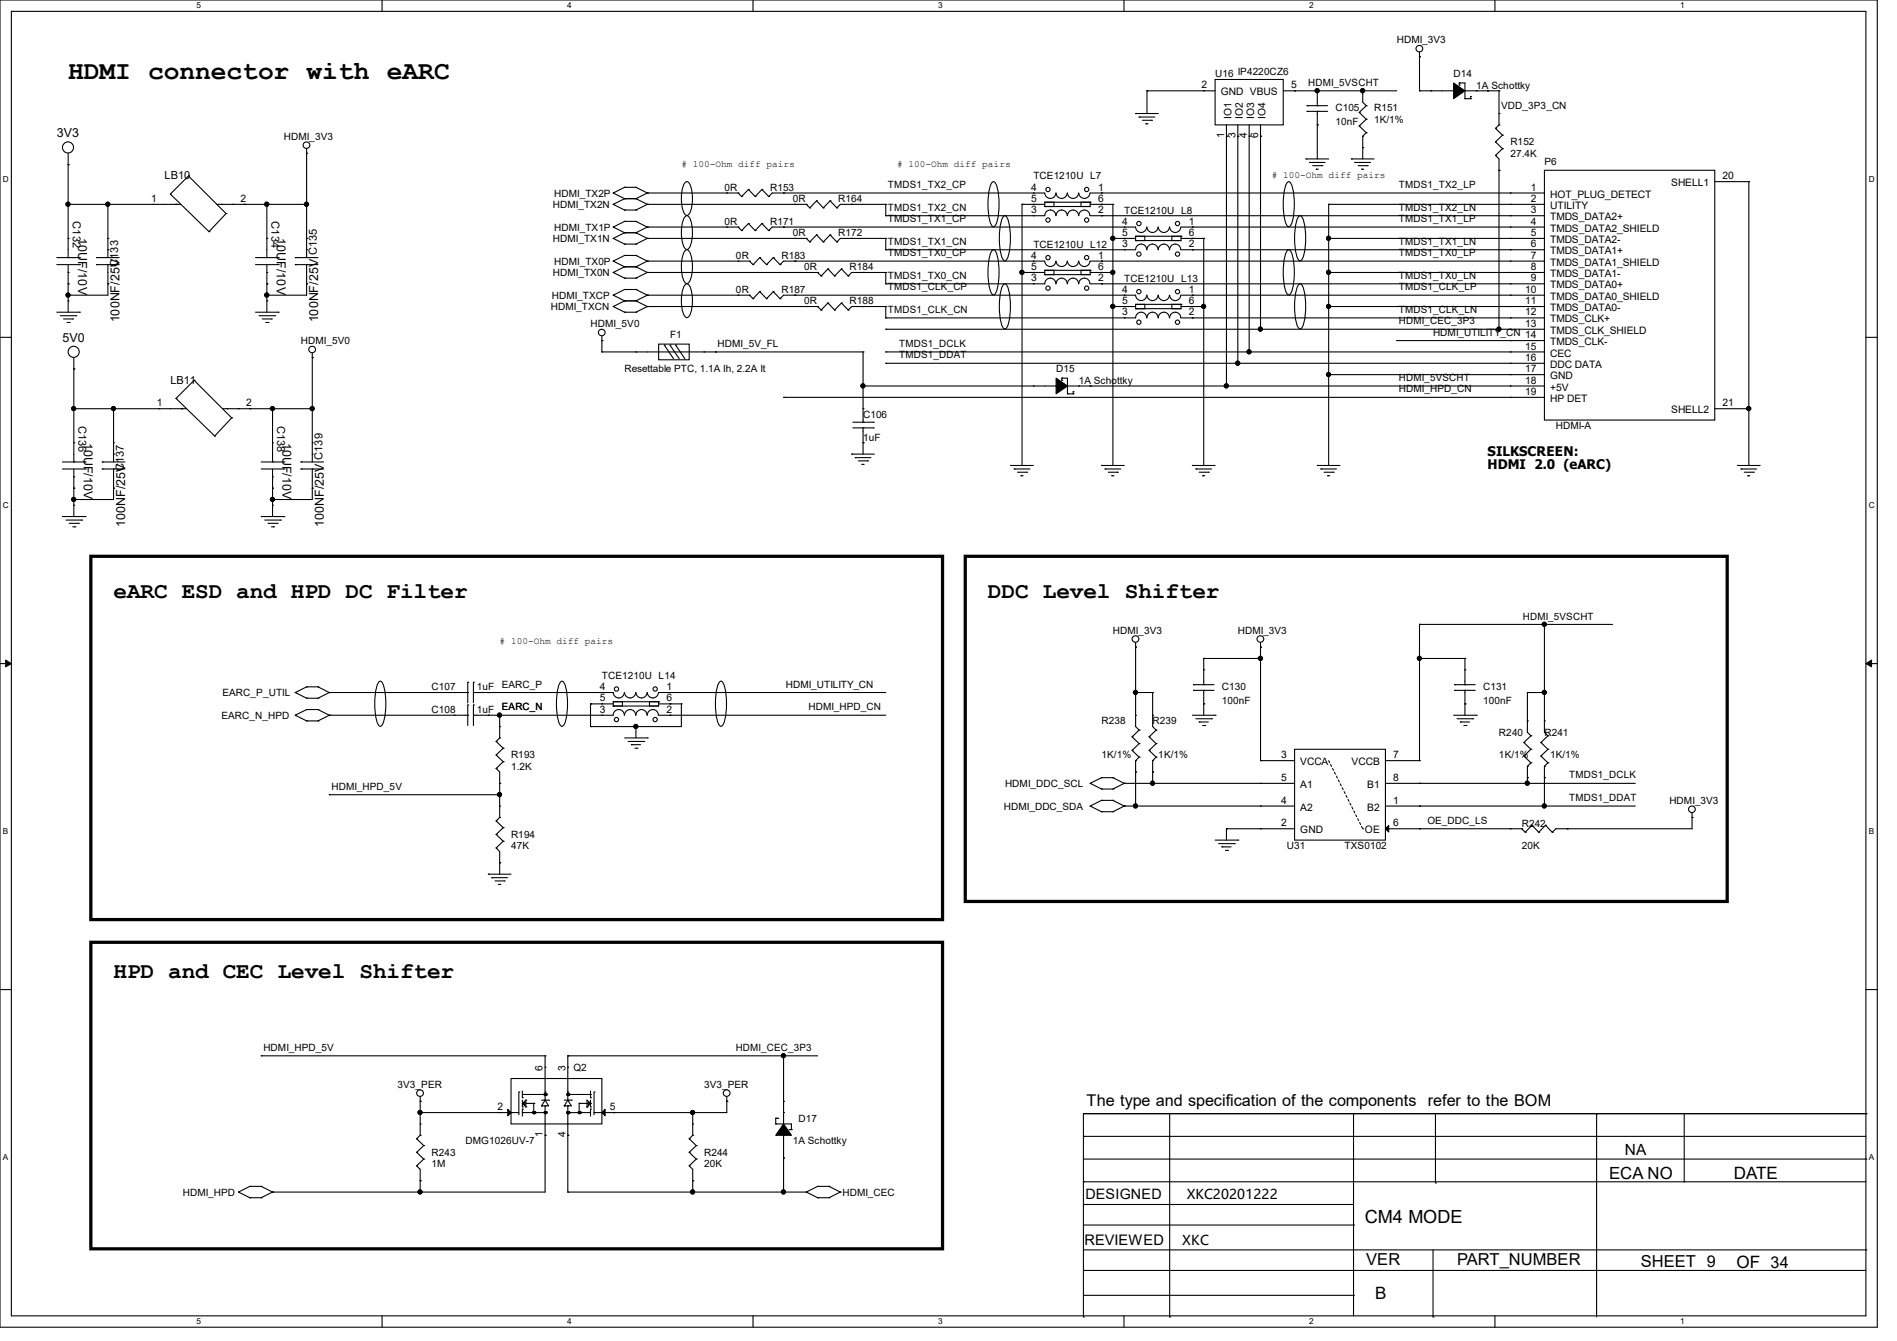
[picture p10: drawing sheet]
<svg xmlns="http://www.w3.org/2000/svg" width="297mm" height="210mm" viewBox="0 0 297 210" stroke-linecap="round" stroke-linejoin="round" font-family="sans-serif">
<path d="M0 0h293.9v207.9h-293.9zM1.8 1.8h290.3v204.3h-290.3z" fill="none" stroke="#000" stroke-width=".17"/>
<g fill="#fff">
<path d="M30.8 .2h.7v1.4h-.7z"/>
<path d="M30.8 206.2h.7v1.4h-.7z"/>
</g>
<path d="M59.8 0v1.8M59.8 206.1v1.8" fill="none" stroke="#000" stroke-width=".17"/>
<g fill="#fff">
<path d="M88.8 .2h.7v1.4h-.7z"/>
<path d="M88.8 206.2h.7v1.4h-.7z"/>
</g>
<path d="M117.9 0v1.8M117.9 206.1v1.8" fill="none" stroke="#000" stroke-width=".17"/>
<g fill="#fff">
<path d="M146.9 .2h.7v1.4h-.7z"/>
<path d="M146.9 206.2h.7v1.4h-.7z"/>
</g>
<path d="M176 0v1.8M176 206.1v1.8" fill="none" stroke="#000" stroke-width=".17"/>
<g fill="#fff">
<path d="M205 .2h.7v1.4h-.7z"/>
<path d="M205 206.2h.7v1.4h-.7z"/>
</g>
<path d="M234.1 0v1.8M234.1 206.1v1.8" fill="none" stroke="#000" stroke-width=".17"/>
<g fill="#fff">
<path d="M263.1 .2h.6v1.4h-.6z"/>
<path d="M263.1 206.2h.6v1.4h-.6z"/>
<path d="M.5 27.3h.9v1.4h-.9z"/>
<path d="M292.6 27.3h.9v1.4h-.9z"/>
<path d="M.5 78.4h.9v1.4h-.9z"/>
<path d="M292.6 78.4h.9v1.4h-.9z"/>
</g>
<path d="M0 52.8h1.8M292.1 52.8h1.8" fill="none" stroke="#000" stroke-width=".17"/>
<g fill="#fff">
<path d="M.5 129.5h.8v1.4h-.8z"/>
<path d="M292.6 129.5h.8v1.4h-.8z"/>
</g>
<path d="M0 103.9h1.8M292.1 103.9h1.8" fill="none" stroke="#000" stroke-width=".17"/>
<path d="M.9 103.4l.9 .5-.9 .5zM292.1 103.9l.9-.5v1z" fill="#000" stroke="#000" stroke-width=".16"/>
<g fill="#fff">
<path d="M.5 180.5h.8v1.4h-.8z"/>
<path d="M292.6 180.5h.8v1.4h-.8z"/>
</g>
<g fill="none" stroke="#000" stroke-width=".17">
<path d="M177.8 17.8h.1M177.8 17.8h3.6M178.4 18.3h.1M178.4 18.3h2.4M178.9 18.8h1.4M179.4 19.4h.1M179.4 19.4h.3M179.6 14.2h.1M179.6 14.2h10.6M179.6 14.2v3.6M180.3 18.8h.1M188.5 14.2h.1"/>
<path d="M190.2 12.4h10.7v7.2h-10.7zM192 19.6v40.9M193.8 19.6v37.3M195.6 19.6v35.5M197.4 19.6v32M200.9 14.2h17.8M202.7 14.2h.1M204.6 16.6h.1M204.6 17.4h.1M204.6 16.6h3.3M204.6 17.4h3.3M206.2 14.2h.1"/>
<path d="M206.2 19.6h.1M206.2 17.4h.1M206.2 16.6h.1M206.2 14.2v2.4M206.2 17.4v7.5M212.8 17.6h.1M212.8 19.7h.1M212.8 17.6l1.1 1.1M212.8 19.7l1.1 1.1M213.4 14.2h.1M213.4 14.2v1.8l.5 .6M213.9 16.6h.1"/>
<path d="M213.9 18.7h.1M213.9 16.6l-1.1 1M213.9 18.7l-1.1 1M222.2 14.2h.1M222.2 8.9h.1M222.2 14.2h5.4M222.2 8.2v6M224 14.2h.1M227.6 14.2h.1M228.5 13h.1M228.5 13.3h.1M228.5 13h.9v2.5"/>
<path d="M228.5 13v.3M229.4 15.5h.1M229.4 14.2h5.3M229.4 15.5h.9M230.3 15.5h.1M230.3 15.1h.1M230.3 15.1v.4M231.1 14.2h.1M232.9 14.2h.1M234.7 14.2h.1M234.7 19.6h.1M234.7 17.8h.1"/>
<path d="M234.7 14.2v5.4M234.7 19.6l-.6 .5M10.7 25.8h.1M10.7 32h.1M10.7 37.3h.1M10.7 32h17.6M10.7 24v16.3M16.9 32h.1M16.9 39.1h.1M16.9 37.3h.1M16.9 32v8.3M24 32h.1"/>
<path d="M26.7 30.4h.1M26.7 30.4l6 5.9M27.6 32h.1M29.5 27.6h.1M29.5 27.6l-2.8 2.8M29.5 27.6l5.9 5.8M32.7 36.3h.1M34 32h14M34.7 32h.1M35.4 33.4h.1M35.4 33.4l-2.7 2.9M36.4 32h.1"/>
<path d="M38.2 32h.1M41.8 32h.1M41.8 37.3h.1M41.8 32v8.3M48 32h.1M48 24h.1M48 39.1h.1M48 37.3h.1M48 23.3v17M96 35.6h.1M96 37.3h.1M96 30.2h.1"/>
<path d="M96 32h.1M96 35.6l1.8 .8M96 37.3l1.8 .9M96 30.2l1.8 .9M96 32l1.8 .9M97.8 34.7h.1M97.8 36.4h.1M97.8 38.2h.1M97.8 29.3h.1M97.8 31.1h.1M97.8 32.9h.1M97.8 34.7h1.8"/>
<path d="M97.8 34.7l-1.8 .9M97.8 36.4h1.8M97.8 36.4l-1.8 .9M97.8 38.2h1.8M97.8 29.3h1.8M97.8 29.3l-1.8 .9M97.8 31.1h1.8M97.8 31.1l-1.8 .9M97.8 32.9h1.8M99.6 34.7h.1M99.6 36.4h.1M99.6 38.2h.1"/>
<path d="M99.6 29.3h.1M99.6 31.1h.1M99.6 32.9h.1M99.6 34.7l1.7 .9M99.6 36.4l1.7 .9M99.6 29.3l1.7 .9M99.6 31.1l1.7 .9M101.3 30.2h.1M101.3 35.6h.1M101.3 32h.1M101.3 37.3h.1M101.3 37.3h24.9"/>
<path d="M101.3 32h24.9M101.3 30.2h14.3M101.3 35.6h14.3M101.3 35.6l-1.7 .8M101.3 37.3l-1.7 .9M101.3 30.2l-1.7 .9M101.3 32l-1.7 .9M107.3 28.5l.2-.1a1.41 1.41 0 0 1 .8 1.4 5.6 5.6 0 0 1-.5 3.8l-.3 .1a1.41 1.41 0 0 1-.7-1.3 5.6 5.6 0 0 1 .5-3.9zM107.3 33.9l.2-.1a1.41 1.41 0 0 1 .8 1.3 5.6 5.6 0 0 1-.5 3.9l-.3 .1a1.41 1.41 0 0 1-.7-1.3 5.6 5.6 0 0 1 .5-3.9zM107.3 39.2l.2-.1a1.41 1.41 0 0 1 .8 1.3 5.6 5.6 0 0 1-.5 3.9l-.3 .1a1.41 1.41 0 0 1-.7-1.3 5.6 5.6 0 0 1 .5-3.9zM113.8 30.2h.1M113.8 35.6h.1"/>
<path d="M115.6 30.2h.1M115.6 35.6h.1M115.6 30.2l.5 .6M115.6 35.6l.5 .5M116.1 30.8h.1M116.1 36.1h.1M117.2 29.7h.1M117.2 35h.1M117.2 29.7l1 1.1M117.2 29.7l-1.1 1.1M117.2 35l1 1.1M117.2 35l-1.1 1.1"/>
<path d="M118.2 30.8h.1M118.2 36.1h.1M119.3 29.7h.1M119.3 35h.1M119.3 29.7l1.1 1.1M119.3 29.7l-1.1 1.1M119.3 35l1.1 1.1M119.3 35l-1.1 1.1M120.4 30.8h.1M120.4 36.1h.1M122.7 30.2h.1M122.7 35.6h.1"/>
<path d="M124.5 32h.1M124.5 37.3h.1M126.2 32h.1M126.2 37.3h.1M126.2 32l.6 .6M126.2 37.3l.6 .6M126.8 32.6h.1M126.8 37.9h.1M127.8 31.5h.1M127.8 36.8h.1M127.8 31.5l1.1 1.1M127.8 31.5l-1 1.1"/>
<path d="M127.8 36.8l1.1 1.1M127.8 36.8l-1 1.1M128.9 32.6h.1M128.9 37.9h.1M130 31.5h.1M130 36.8h.1M130 31.5l1 1.1M130 31.5l-1.1 1.1M130 36.8l1 1.1M130 36.8l-1.1 1.1M131 32.6h.1M131 37.9h.1"/>
<path d="M133.3 37.3h.1M133.3 32h.1M138.7 32h.1M138.7 37.3h.1M138.7 33.8h.1M138.7 39.1h.1M138.7 39.1h39.1a.87 .87 0 0 1 .9-.9 .87 .87 0 0 1 .8 .9M138.7 33.8h24.9a.87 .87 0 0 1 .8-.9 .87 .87 0 0 1 .9 .9M138.7 37.3h-7.1l-.6 .6M138.7 32v1.8M138.7 37.3v1.8M138.7 32h-7.1l-.6 .6"/>
<path d="M155.4 28.5l.2-.1a1.5 1.5 0 0 1 .6 1.4 11 11 0 0 1-.3 5.4l-.3 .3a1.5 1.5 0 0 1-.7-1.3 11 11 0 0 1 .3-5.4zM155.4 39.2l.2-.1a1.5 1.5 0 0 1 .6 1.3 11 11 0 0 1-.3 5.4l-.3 .4a1.5 1.5 0 0 1-.7-1.3 11 11 0 0 1 .3-5.4zM157.1 33.9l.2-.1a1.5 1.5 0 0 1 .7 1.3 11 11 0 0 1-.3 5.4l-.4 .4a1.5 1.5 0 0 1-.6-1.4 11 11 0 0 1 .2-5.4zM160 32h.1M160 32h3.6M160 32v40.9M161.8 30.2h.1M161.8 33.8h.1M161.8 32h.1M163.6 31.7h1.4v.6h-1.4zM163.6 32.3h.1M163.6 31.7h7.1"/>
<path d="M163.6 32.3h7.1M165.3 30.2a.87 .87 0 0 1-.9 .9 .87 .87 0 0 1-.8-.9h-42.7l-.5 .6M165.4 33.8a.87 .87 0 0 1 .8-.9 .87 .87 0 0 1 .9 .9M165.4 30.2a.87 .87 0 0 0 .8 .9 .87 .87 0 0 0 .9-.9M167.1 33.8a.87 .87 0 0 1 .9-.9 .87 .87 0 0 1 .9 .9M167.1 30.2a.87 .87 0 0 0 .9 .9 .87 .87 0 0 0 .9-.9M168.9 33.8a.87 .87 0 0 1 .9-.9 .87 .87 0 0 1 .8 .9M168.9 30.2a.87 .87 0 0 0 .9 .9 .87 .87 0 0 0 .8-.9M169.2 31.7h1.5v.6h-1.5zM170.7 31.7h.1M170.7 32h3.5M170.7 33.8h71.1"/>
<path d="M170.7 30.2h71.1M172.5 30.2h.1M172.5 33.8h.1M172.5 32h.1M174.2 32h.1M174.2 37.3h.1M174.2 37.3h3.6M174.2 32v40.9M176 35.6h.1M176 39.1h.1M176 37.3h.1M177.8 37h1.4v.7h-1.4z"/>
<path d="M177.8 37.7h.1M177.8 37h7.1M177.8 37.7h7.1M179.5 35.6a.87 .87 0 0 1-.8 .8 .87 .87 0 0 1-.9-.8h-56.9l-.5 .5M179.6 35.6a.87 .87 0 0 0 .8 .8 .87 .87 0 0 0 .9-.8M179.6 39.1a.87 .87 0 0 1 .8-.9 .87 .87 0 0 1 .9 .9M181.4 39.1a.87 .87 0 0 1 .8-.9 .87 .87 0 0 1 .9 .9M181.4 35.6a.87 .87 0 0 0 .8 .8 .87 .87 0 0 0 .9-.8M183.1 35.6a.87 .87 0 0 0 .9 .8 .87 .87 0 0 0 .9-.8M183.1 39.1a.87 .87 0 0 1 .9-.9 .87 .87 0 0 1 .9 .9M183.5 37h1.4v.7h-1.4zM184.9 37h.1"/>
<path d="M184.9 37.3h3.6M184.9 39.1h56.9M184.9 35.6h56.9M186.7 35.6h.1M186.7 39.1h.1M186.7 37.3h.1M188.5 37.3h.1M188.5 37.3v35.6M192 21.3h.1M193.8 21.3h.1M195.6 21.3h.1M197.4 21.3h.1"/>
<path d="M201.6 28.5l.2-.1a1.5 1.5 0 0 1 .7 1.4 11 11 0 0 1-.3 5.4l-.4 .3a1.5 1.5 0 0 1-.7-1.3 11 11 0 0 1 .3-5.4zM201.6 39.2l.2-.1a1.5 1.5 0 0 1 .7 1.3 11 11 0 0 1-.3 5.4l-.4 .4a1.5 1.5 0 0 1-.7-1.3 11 11 0 0 1 .3-5.4zM203.4 33.9l.2-.1a1.5 1.5 0 0 1 .6 1.3 11 11 0 0 1-.3 5.4l-.3 .4a1.5 1.5 0 0 1-.7-1.4 11 11 0 0 1 .3-5.4zM204.5 24.9h.1M204.5 24.9h3.5M205 25.4h.1M205 25.4h2.5M205.5 26h1.5M206.1 26.5h.1M206.1 26.5h.3M207 26h.1M208 37.3h.1"/>
<path d="M208 32h.1M208 37.3h33.8M208 32h33.8M208 32v40.9M211.6 24.9h.1M211.6 24.9h3.5M212.1 25.4h.1M212.1 25.4h2.5M212.6 26h1.5M213.2 26.5h.1M213.2 26.5h.3M213.4 23.1h.1"/>
<path d="M213.4 21.3h.1M213.4 21.3v3.6M213.9 20.8h.1M213.9 20.8l-.5 .5M214.1 26h.1M234.1 24.3h.1M234.1 22.2h.1M234.1 20.1h.1M234.1 24.3l.6 .6v26.7M234.1 22.2l1.1 1.1M234.1 20.1l1.1 1.1M234.7 26.7h.1"/>
<path d="M235.2 23.3h.1M235.2 21.2h.1M235.2 23.3l-1.1 1M235.2 21.2l-1.1 1M236.5 30.2h.1M236.5 32h.1M236.5 33.8h.1M236.5 35.6h.1M236.5 37.3h.1M236.5 39.1h.1M241.8 26.7h26.7v39.1h-26.7zM268.5 28.4h5.3"/>
<path d="M273.8 28.4h.1M273.8 28.4v44.5M8.9 48.9h3.5M8.9 41.4h3.5M8.9 40.3h3.5M9.4 49.4h2.5M9.9 50h1.5M10.5 50.5h.3M10.7 44.4h.1M10.7 46.2h.1M10.7 47.1h.1M10.7 42.7h.1"/>
<path d="M10.7 40.3h.1M10.7 41.4v7.5M10.8 50.5h.1M11.4 50h.1M11.6 57.8h.1M11.6 56v16.3M11.9 49.4h.1M12.4 48.9h.1M12.4 41.4h.1M12.4 40.3h.1M15.1 40.3h.1M15.1 41.4h.1"/>
<path d="M15.1 41.4h3.6M15.1 40.3h3.6M16.9 44.4h.1M16.9 41.4h.1M16.9 41.4v4.8h-6.2M30.4 59.6h.1M30.4 59.6l-2.8 2.8M30.4 59.6l5.9 5.8M40 48.9h3.6M40 41.4h3.6M40 40.3h3.6M40.6 49.4h2.4"/>
<path d="M41.1 50h1.4M41.6 50.5h.4M41.8 44.4h.1M41.8 46.2h.1M41.8 47.1h.1M41.8 42.7h.1M41.8 40.3h.1M41.8 41.4v7.5M42 50.5h.1M42.5 50h.1M43 49.4h.1M43.6 48.9h.1"/>
<path d="M43.6 41.4h.1M43.6 40.3h.1M46.2 40.3h.1M46.2 41.4h.1M46.2 41.4h3.6M46.2 40.3h3.6M48 44.4h.1M48 41.4h.1M48 41.4v4.8h-6.2M48.9 56h.1M48.9 55.3v17M94.2 55.1h.1"/>
<path d="M94.2 53.3h.1M94.2 55.1h40.9M94.2 52.6v2.5M96 46.2h.1M96 48h.1M96 40.9h.1M96 42.7h.1M96 46.2l1.8 .9M96 48l1.8 .9M96 40.9l1.8 .9M96 42.7l1.8 .9M97.8 45.3h.1"/>
<path d="M97.8 47.1h.1M97.8 48.9h.1M97.8 40h.1M97.8 41.8h.1M97.8 43.6h.1M97.8 45.3h1.8M97.8 45.3l-1.8 .9M97.8 47.1h1.8M97.8 47.1l-1.8 .9M97.8 48.9h1.8M97.8 40h1.8M97.8 40l-1.8 .9"/>
<path d="M97.8 41.8h1.8M97.8 41.8l-1.8 .9M97.8 43.6h1.8M99.6 45.3h.1M99.6 47.1h.1M99.6 48.9h.1M99.6 40h.1M99.6 41.8h.1M99.6 43.6h.1M99.6 55.1h.1M99.6 45.3l1.7 .9M99.6 47.1l1.7 .9"/>
<path d="M99.6 40l1.7 .9M99.6 41.8l1.7 .9M101.3 40.9h.1M101.3 42.7h.1M101.3 46.2h.1M101.3 48h.1M101.3 48h26.7M101.3 42.7h26.7M101.3 40.9h16M101.3 46.2h16M101.3 46.2l-1.7 .9M101.3 48l-1.7 .9"/>
<path d="M101.3 40.9l-1.7 .9M101.3 42.7l-1.7 .9M103.1 53.9h4.8v2.4h-4.8zM104 54.1h.1M104 54.1l1.5 2.1M104.9 54.1h.1M104.9 54.1l1.4 2.1M105.8 54.1h.1M105.8 54.1l1.4 2.1M107.3 44.5l.2-.1a1.41 1.41 0 0 1 .8 1.4 5.6 5.6 0 0 1-.5 3.8l-.3 .1a1.41 1.41 0 0 1-.7-1.3 5.6 5.6 0 0 1 .5-3.9zM110.2 55.1h.1M112 55.1h.1"/>
<path d="M115.6 46.2h.1M115.6 40.9h.1M117.3 46.2h.1M117.3 40.9h.1M117.3 46.2l.6 .6M117.3 40.9l.6 .5M117.9 46.8h.1M117.9 41.4h.1M119 45.7h.1M119 40.3h.1M119 45.7l1 1.1M119 45.7l-1.1 1.1"/>
<path d="M119 40.3l1 1.1M119 40.3l-1.1 1.1M120 46.8h.1M120 41.4h.1M121.1 45.7h.1M121.1 40.3h.1M121.1 45.7l1 1.1M121.1 45.7l-1.1 1.1M121.1 40.3l1 1.1M121.1 40.3l-1.1 1.1M122.1 46.8h.1M122.1 41.4h.1"/>
<path d="M124.5 40.9h.1M124.5 46.2h.1M126.2 48h.1M126.2 42.7h.1M128 48h.1M128 42.7h.1M128 48l.6 .6M128 42.7l.6 .5M128.6 48.6h.1M128.6 43.2h.1M129.6 47.5h.1M129.6 42.1h.1"/>
<path d="M129.6 47.5l1.1 1.1M129.6 47.5l-1 1.1M129.6 42.1l1.1 1.1M129.6 42.1l-1 1.1M130.7 48.6h.1M130.7 43.2h.1M131.7 47.5h.1M131.7 42.1h.1M131.7 47.5l1.1 1.1M131.7 47.5l-1 1.1M131.7 42.1l1.1 1.1M131.7 42.1l-1 1.1"/>
<path d="M132.8 48.6h.1M132.8 43.2h.1M135.1 55.1h.1M135.1 48h.1M135.1 42.7h.1M135.1 55.1v11M138.7 42.7h.1M138.7 48h.1M138.7 49.8h.1M138.7 44.4h.1M138.7 56.9h.1M138.7 55.1h.1"/>
<path d="M138.7 51.6h.1M138.7 44.4h24.9a.87 .87 0 0 1 .8-.8 .87 .87 0 0 1 .9 .8M138.7 49.8h39.1a.87 .87 0 0 1 .9-.9 .87 .87 0 0 1 .8 .9M138.7 48h-5.4l-.5 .6M138.7 55.1h103.1M138.7 42.7v1.7M138.7 48v1.8M138.7 42.7h-5.4l-.5 .5M138.7 56.9h103.1M138.7 51.6h103.1M157.1 44.5h.2a1.5 1.5 0 0 1 .7 1.3 11 11 0 0 1-.3 5.4l-.4 .3a1.5 1.5 0 0 1-.6-1.3 11 11 0 0 1 .2-5.4zM160 42.7h.1"/>
<path d="M160 42.7h3.6M161.8 40.9h.1M161.8 44.4h.1M161.8 42.7h.1M163.6 42.3h1.4v.7h-1.4zM163.6 43h.1M163.6 42.3h7.1M163.6 43h7.1M165.3 40.9a.87 .87 0 0 1-.9 .8 .87 .87 0 0 1-.8-.8h-40.9l-.6 .5M165.4 44.4a.87 .87 0 0 1 .8-.8 .87 .87 0 0 1 .9 .8M165.4 40.9a.87 .87 0 0 0 .8 .8 .87 .87 0 0 0 .9-.8M166.2 59.2h.1"/>
<path d="M166.2 59.6h.1M166.2 59.2h.9v2.5M166.2 59.2v.4M167.1 44.4a.87 .87 0 0 1 .9-.8 .87 .87 0 0 1 .9 .8M167.1 40.9a.87 .87 0 0 0 .9 .8 .87 .87 0 0 0 .9-.8M168.9 44.4a.87 .87 0 0 1 .9-.8 .87 .87 0 0 1 .8 .8M168.9 40.9a.87 .87 0 0 0 .9 .8 .87 .87 0 0 0 .8-.8M169.2 42.3h1.5v.7h-1.5zM170.7 42.3h.1M170.7 42.7h3.5M170.7 44.4h71.1M170.7 40.9h71.1"/>
<path d="M172.5 40.9h.1M172.5 44.4h.1M172.5 42.7h.1M174.2 48h.1M174.2 42.7h.1M174.2 48h3.6M176 46.2h.1M176 49.8h.1M176 48h.1M177.8 47.7h1.4v.6h-1.4zM177.8 48.3h.1M177.8 47.7h7.1"/>
<path d="M177.8 48.3h7.1M179.5 46.2a.87 .87 0 0 1-.8 .9 .87 .87 0 0 1-.9-.9h-55.1l-.6 .6M179.6 46.2a.87 .87 0 0 0 .8 .9 .87 .87 0 0 0 .9-.9M181.3 49.8a.87 .87 0 0 0-.9-.9 .87 .87 0 0 0-.8 .9M181.4 46.2a.87 .87 0 0 0 .8 .9 .87 .87 0 0 0 .9-.9M183.1 49.8a.87 .87 0 0 0-.9-.9 .87 .87 0 0 0-.8 .9M183.1 46.2a.87 .87 0 0 0 .9 .9 .87 .87 0 0 0 .9-.9M183.5 47.7h1.4v.6h-1.4zM184.9 49.8a.87 .87 0 0 0-.9-.9 .87 .87 0 0 0-.9 .9M184.9 47.7h.1M184.9 48h3.6M184.9 49.8h56.9"/>
<path d="M184.9 46.2h56.9M186.7 49.8h.1M186.7 46.2h.1M186.7 48h.1M188.5 48h.1M193.8 56.9h.1M195.6 55.1h.1M197.4 51.6h.1M203.4 44.5h.2a1.5 1.5 0 0 1 .6 1.3 11 11 0 0 1-.3 5.4l-.3 .3a1.5 1.5 0 0 1-.7-1.3 11 11 0 0 1 .3-5.4zM208 48h.1M208 42.7h.1M208 58.7h.1"/>
<path d="M208 48h33.8M208 42.7h33.8M208 58.7h33.8M218.7 53.3h.1M218.7 53.3h23.1M234.7 51.6h.1M236.5 40.9h.1M236.5 42.7h.1M236.5 44.4h.1M236.5 46.2h.1M236.5 48h.1M236.5 49.8h.1"/>
<path d="M236.5 51.6h.1M236.5 53.3h.1M236.5 55.1h.1M236.5 56.9h.1M236.5 58.7h.1M9.8 73.4h3.5M9.8 72.3h3.5M11.6 64h.1M11.6 76.5h.1M11.6 78.2h.1M11.6 79.1h.1M11.6 74.7h.1"/>
<path d="M11.6 72.3h.1M11.6 69.3h.1M11.6 73.4v7.5M11.6 64h17.6M13.3 73.4h.1M13.3 72.3h.1M16 72.3h.1M16 73.4h.1M16 73.4h3.6M16 72.3h3.6M17.8 64h.1M17.8 76.5h.1"/>
<path d="M17.8 71.1h.1M17.8 73.4h.1M17.8 69.3h.1M17.8 64v8.3M17.8 73.4v4.8h-6.2M24.9 64h.1M27.6 62.4h.1M27.6 62.4l6 5.9M28.4 64h.1M33.6 68.3h.1M34.8 64h14.1M35.6 64h.1"/>
<path d="M36.3 65.4h.1M36.3 65.4l-2.7 2.9M37.3 64h.1M39.1 64h.1M40.9 73.4h3.5M40.9 72.3h3.5M42.7 76.5h.1M42.7 64h.1M42.7 78.2h.1M42.7 79.1h.1M42.7 74.7h.1M42.7 72.3h.1"/>
<path d="M42.7 69.3h.1M42.7 64v8.3M42.7 73.4v7.5M44.4 73.4h.1M44.4 72.3h.1M47.1 72.3h.1M47.1 73.4h.1M47.1 73.4h3.6M47.1 72.3h3.6M48.9 64h.1M48.9 76.5h.1M48.9 71.1h.1"/>
<path d="M48.9 73.4h.1M48.9 69.3h.1M48.9 73.4v4.8h-6.2M122.7 62.2h.1M122.7 62.2h119.1M133.3 71.1h.1M133.3 71.1h3.6M133.5 67h3.2M133.5 66.1h3.2M133.9 71.7h.1M133.9 71.7h2.5M134.4 72.2h1.4"/>
<path d="M135 72.7h.1M135 72.7h.3M135.1 60.5h.1M135.1 69.3h.1M135.1 66.1h.1M135.1 67h.1M135.1 64h.1M135.1 67v4.1M135.1 60.5h30.3M135.8 72.2h.1M136.7 67h.1M136.7 66.1h.1"/>
<path d="M158.2 72.9h.1M158.2 72.9h3.6M158.8 73.4h.1M158.8 73.4h2.4M159.3 74h1.4M159.9 74.5h.1M159.9 74.5h.3M160.7 74h.1M161.8 60.5h.1M165.4 60.5h.1M167.1 61.7h.1M167.1 60.5h74.7"/>
<path d="M167.1 61.7h.9M168 61.7h.1M168 61.3h.1M168 61.3v.4M168.9 60.5h.1M170.7 60.5h.1M172.5 72.9h.1M172.5 72.9h3.5M173 73.4h.1M173 73.4h2.5M173.5 74h1.5M174.1 74.5h.1"/>
<path d="M174.1 74.5h.3M175 74h.1M186.7 72.9h.1M186.7 72.9h3.5M187.2 73.4h.1M187.2 73.4h2.5M187.7 74h1.5M188.3 74.5h.1M188.3 74.5h.3M189.2 74h.1M192 60.5h.1M206.2 72.9h.1"/>
<path d="M206.2 72.9h3.6M206.8 73.4h.1M206.8 73.4h2.5M207.3 74h1.4M207.9 74.5h.1M207.9 74.5h.3M208.7 74h.1M236.5 60.5h.1M236.5 62.2h.1M268.5 64h5.3M272 72.9h.1M272 72.9h3.6"/>
<path d="M272.6 73.4h.1M272.6 73.4h2.4M273.1 74h1.4M273.6 74.5h.1M273.6 74.5h.4M273.8 64h.1M273.8 72.9h.1M274.5 74h.1M9.8 80.9h3.5M10.3 81.4h2.5M10.8 82h1.5M11.4 82.5h.3"/>
<path d="M11.7 82.5h.1M12.3 82h.1M12.8 81.4h.1M13.3 80.9h.1M40.9 80.9h3.5M41.4 81.4h2.5M42 82h1.4M42.5 82.5h.3M42.8 82.5h.1M43.4 82h.1M43.9 81.4h.1M44.4 80.9h.1"/>
<path d="M222.2 97.8h.1M222.2 97.8h30.3M222.2 97.8v21.3M241.8 97.8h.1M241.8 97.8v16.9l.6 .5M46.2 112h.1M46.2 108.5h.1M46.2 112l1.8 .9M46.2 108.5l1.8 .8M48 111.1h.1M48 112.9h.1M48 107.6h.1"/>
<path d="M48 109.3h.1M48 111.1h1.8M48 111.1l-1.8 .9M48 112.9h1.8M48 107.6h1.8M48 107.6l-1.8 .9M48 109.3h1.8M49.8 111.1h.1M49.8 112.9h.1M49.8 107.6h.1M49.8 109.3h.1M49.8 111.1l1.8 .9"/>
<path d="M49.8 107.6l1.8 .9M51.6 108.5h.1M51.6 112h.1M51.6 108.5h21.6M51.6 112h21.6M51.6 112l-1.8 .9M51.6 108.5l-1.8 .8M59.3 106.8l.2-.1a1.5 1.5 0 0 1 .7 1.3 11 11 0 0 1-.3 5.4l-.4 .3a1.5 1.5 0 0 1-.6-1.3 11 11 0 0 1 .3-5.4zM71.1 112h.1M71.1 108.5h.1M73.2 112h.1M73.2 110.4h.1"/>
<path d="M73.2 108.5h.1M73.2 106.8h.1M73.2 106.8v3.3M73.2 110.4v3.2M74.1 108.5h21.9a.87 .87 0 0 0 .9 .8 .87 .87 0 0 0 .8-.8M74.1 112h21.9a.87 .87 0 0 1 .9-.9 .87 .87 0 0 1 .8 .9M74.1 110.4h.1M74.1 112h.1M74.1 106.8h.1M74.1 108.5h.1M74.1 106.8v3.3M74.1 110.4v3.2"/>
<path d="M76.5 108.5h.1M76.5 112h.1M77.7 118.2h.1M77.7 116.1h.1M77.7 118.2l1.1 1.1M77.7 116.1l1.1 1.1M78.2 112h.1M78.2 115.6h.1M78.2 113.8h.1M78.2 112v3.6M78.2 115.6l-.5 .5M78.8 119.3h.1"/>
<path d="M78.8 117.2h.1M78.8 119.3l-1.1 1.1M78.8 117.2l-1.1 1M87.8 106.8l.2-.1a1.5 1.5 0 0 1 .7 1.3 11 11 0 0 1-.3 5.4l-.4 .3a1.5 1.5 0 0 1-.7-1.3 11 11 0 0 1 .3-5.4zM92.5 110.2h.1M92.5 113.8h.1M92.5 110.2h3.5M92.5 110.2v3.6M94.2 108.5h.1M94.2 112h.1M94.2 110.2h.1M96 109.9h1.5v.7h-1.5z"/>
<path d="M96 110.6h.1M96 109.9h7.1M96 110.6h7.1M97.8 108.5a.87 .87 0 0 0 .9 .8 .87 .87 0 0 0 .8-.8M97.8 115.6h3.5M98.3 116.1h2.5M98.8 116.6h.1M98.8 116.6h1.5M99.4 117.2h.3M99.5 112a.87 .87 0 0 0-.8-.9 .87 .87 0 0 0-.9 .9M99.6 113.8h.1M99.6 108.5a.87 .87 0 0 0 .8 .8 .87 .87 0 0 0 .9-.8"/>
<path d="M99.6 113.8v1.8M99.7 117.2h.1M100.8 116.1h.1M101.3 112a.87 .87 0 0 0-.9-.9 .87 .87 0 0 0-.8 .9M101.3 115.6h.1M101.3 108.5a.87 .87 0 0 0 .9 .8 .87 .87 0 0 0 .9-.8M101.7 109.9h1.4v.7h-1.4zM103.1 112a.87 .87 0 0 0-.9-.9 .87 .87 0 0 0-.9 .9M103.1 109.9h.1M103.1 108.5h35.6M103.1 112h35.6M103.1 110.2h3.6"/>
<path d="M104.9 108.5h.1M104.9 110.2h.1M104.9 112h.1M106.7 110.2h.1M106.7 110.2v3.6h-14.2M112.7 106.8l.2-.1a1.5 1.5 0 0 1 .7 1.3 11 11 0 0 1-.3 5.4l-.4 .3a1.5 1.5 0 0 1-.7-1.3 11 11 0 0 1 .3-5.4zM177.2 115.4h.1M177.2 117.5h.1M177.2 115.4l1.2 1.1M177.2 117.5l1.2 1.1M177.8 108.5h.1M177.8 101.3h.1"/>
<path d="M177.8 119.1h.1M177.8 112h.1M177.8 108.5h2.7M177.8 100.6v13.2l.6 .5M177.8 119.1v7.1M178.4 114.3h.1M178.4 116.5h.1M178.4 118.6h.1M178.4 118.6l-.6 .5M178.4 114.3l-1.2 1.1M178.4 116.5l-1.2 1M179.9 115.4h.1"/>
<path d="M179.9 117.5h.1M179.9 115.4l1.1 1.1M179.9 117.5l1.1 1.1M180.5 108.5h.1M180.5 119.1h.1M180.5 112h.1M180.5 108.5v5.3l.5 .5M180.5 119.1v3.6M181 114.3h.1M181 116.5h.1M181 118.6h.1M181 118.6l-.5 .5"/>
<path d="M181 114.3l-1.1 1.1M181 116.5l-1.1 1M186.7 112h3.5M186.9 107.2h.1M186.9 108.1h.1M186.9 107.2h3.2M186.9 108.1h3.2M187.2 112.6h2.5M187.7 113.1h.1M187.7 113.1h1.5M188.3 113.6h.3M188.5 110.2h.1"/>
<path d="M188.5 103.1h.1M188.5 108.1h.1M188.5 107.2h.1M188.5 104.9h.1M188.5 103.1v4.1M188.5 108.1v3.9M188.5 103.1h8.9M188.6 113.6h.1M189.7 112.6h.1M190.2 112h.1M197.4 103.1h.1M197.4 101.3h.1"/>
<path d="M197.4 119.1h.1M197.4 100.6v18.5M197.4 119.1h5.3M202.7 117.3h14.2v14.3h-14.2zM216.9 119.1h5.3M222.2 103.1h.1M222.2 119.1h.1M222.2 103.1h7.2M227.6 112h3.5M227.8 107.2h.1M227.8 108.1h.1M227.8 107.2h3.2"/>
<path d="M227.8 108.1h3.2M228.1 112.6h2.5M228.6 113.1h.1M228.6 113.1h1.5M229.2 113.6h.3M229.4 103.1h.1M229.4 110.2h.1M229.4 108.1h.1M229.4 107.2h.1M229.4 104.9h.1M229.4 103.1v4.1M229.4 108.1v3.9"/>
<path d="M229.5 113.6h.1M230.6 112.6h.1M231.1 112h.1M238.6 116.3h.1M238.6 118.4h.1M238.6 116.3l1.1 1M238.6 118.4l1.1 1.1M239.1 108.5h.1M239.1 112.9h.1M239.1 108.5h2.7M239.1 108.5v6.2l.6 .5M239.7 115.2h.1"/>
<path d="M239.7 117.3h.1M239.7 119.5h.1M239.7 119.5l-.6 .5M239.7 115.2l-1.1 1.1M239.7 117.3l-1.1 1.1M241.3 116.3h.1M241.3 118.4h.1M241.3 116.3l1.1 1M241.3 118.4l1.1 1.1M241.8 108.5h.1M241.8 112.9h.1M242.4 115.2h.1"/>
<path d="M242.4 117.3h.1M242.4 119.5h.1M242.4 119.5l-.6 .5M242.4 115.2l-1.1 1.1M242.4 117.3l-1.1 1.1M51.6 124.5h.1M51.6 124.5h26.6M76.5 136.9h.1M76.5 136.9h3.5M77 137.5h.1M77 137.5h2.5M77.5 138h1.5"/>
<path d="M77.7 120.4h.1M77.7 132.8h.1M77.7 130.7h.1M77.7 128.6h.1M77.7 120.4l.5 .5v7.1M77.7 132.8l.5 .5v3.6M77.7 130.7l1.1 1M77.7 128.6l1.1 1M78.1 138.5h.1M78.1 138.5h.3M78.2 124.5h.1M78.2 135.1h.1"/>
<path d="M78.2 122.7h.1M78.2 128h.1M78.2 126.2h.1M78.2 128l-.5 .6M78.8 131.7h.1M78.8 129.6h.1M78.8 131.7l-1.1 1.1M78.8 129.6l-1.1 1.1M79 138h.1M170.7 122.7h.1M170.7 126.2h.1M170.7 122.7l1.8 .9"/>
<path d="M170.7 126.2l1.8 .9M172.5 121.8h.1M172.5 123.6h.1M172.5 125.3h.1M172.5 127.1h.1M172.5 121.8h1.7M172.5 121.8l-1.8 .9M172.5 123.6h1.7M172.5 125.3h1.7M172.5 125.3l-1.8 .9M172.5 127.1h1.7M174.2 121.8h.1"/>
<path d="M174.2 123.6h.1M174.2 125.3h.1M174.2 127.1h.1M174.2 121.8l1.8 .9M174.2 125.3l1.8 .9M176 122.7h.1M176 126.2h.1M176 122.7h26.7M176 126.2h26.7M176 122.7l-1.8 .9M176 126.2l-1.8 .9M177.8 126.2h.1"/>
<path d="M177.8 120.9h.1M180.5 122.7h.1M180.5 120.9h.1M190.2 131.6h3.6M190.8 132.1h2.5M191.3 132.6h.1M191.3 132.6h1.4M191.9 133.2h.3M192 129.8h.1M192 129.8v1.8M192 129.8h10.7M192.2 133.2h.1"/>
<path d="M193.3 132.1h.1M193.8 131.6h.1M197.4 122.7h.1M197.4 126.2h.1M197.4 129.8h.1M216.9 129.8h21.4M216.9 122.7h39.1M216.9 126.2h39.1M222.2 129.8h.1M222.2 122.7h.1M222.2 126.2h.1M236.5 129.8h.1"/>
<path d="M238.3 129.8h.1M238.3 129.8l.5 .5M238.8 130.3h.1M239.1 122.7h.1M239.1 121.8h.1M239.1 120h.1M239.1 120v2.7M239.9 129.2h.1M239.9 129.2l1 1.1M239.9 129.2l-1.1 1.1M240.9 130.3h.1M241.8 126.2h.1"/>
<path d="M241.8 121.8h.1M241.8 120h.1M241.8 120v6.2M242 129.2h.1M242 129.2l1 1.1M242 129.2l-1.1 1.1M243 130.3h.1M245.4 129.8h.1M264.9 128h.1M264.9 127.3v2.5h-21.3l-.6 .5M0 155h1.8M292.1 155h1.8"/>
<path d="M40.9 165.4h.1M40.9 165.4h44.4M65.2 178.4h.1M65.2 178.4l1.1 1M65.8 174.2h.1M65.8 172.5h.1M65.8 177.8h.1M65.8 176h.1M65.8 174.2h15.4M65.8 171.7v6.1M65.8 177.8l-.6 .6M66.3 179.4h.1"/>
<path d="M66.3 179.4l-1.1 1.1M78.2 174.2h.1M80 168.9h14.2v7.1h-14.2zM80 174.2h.1M81.2 171h.1M81.2 171v3.6M81.8 174.2h.1M81.8 172.8h.1M81.8 173.7h.1M81.8 171.9h.1M81.8 173.4h.1M81.8 174.2h3.5"/>
<path d="M81.8 172.8l.5 .6M81.8 171.4h3.5M81.8 170.9v1M81.8 172.3v1.1M81.8 173.7v1.1M82 172.8h.1M82 172.8l.1 .2M82.1 172.6h.1M82.1 173h.1M82.1 172.6v.4M82.1 172.6l-.1 .2M82.3 172.3h.1"/>
<path d="M82.3 173.4h.1M82.3 172.3v1.1M82.3 172.3l-.5 .5M82.3 172.8h1.3M83.6 174.2h.1M83.6 172.8h.1M83.6 172.8v1.4M84.8 173.2h.1M84.8 172.3h1.1M85.3 165.4h.1M85.3 177.8h.1M85.3 171.4h.1"/>
<path d="M85.3 172.3h.1M85.3 171h.1M85.3 173.2h.1M85.3 168.9h.1M85.3 174.2h.1M85.3 167.1h.1M85.3 165.4v6.9M85.3 173.2v13.5h-42.6M85.3 172.3l.6 .9h-1.1M85.3 172.3l-.5 .9M85.9 172.3h.1M88.3 173.2h.1"/>
<path d="M88.3 172.3h1.2M88.9 165.4h.1M88.9 177.8h.1M88.9 174.2h.1M88.9 173.2h.1M88.9 172.3h.1M88.9 171h.1M88.9 168.9h.1M88.9 167.1h.1M88.9 174.2h3.6M88.9 165.4v6.9M88.9 173.2v13.5"/>
<path d="M88.9 165.4h39.1M88.9 171.4h3.6M88.9 172.3l.6 .9h-1.2M88.9 172.3l-.6 .9M89.5 172.3h.1M90.7 174.2h.1M90.7 172.8h.1M90.7 172.8h1.2M90.7 172.8v1.4M91.9 173.4h.1M91.9 172.8h.1M92.1 172.6h.1"/>
<path d="M92.1 173h.1M92.1 172.6l.2 .2-.2 .2M92.1 172.6v.4M92.5 172.8h.1M92.5 173.4h.1M92.5 171.4h.1M92.5 171.9h.1M92.5 173.7h.1M92.5 170.9v1M92.5 172.3v1.1M92.5 173.7v1.1M92.5 172.8l-.6 .6"/>
<path d="M92.5 172.8l-.6-.5v1.1M93 171h.1M93 174.2h.1M93 171v3.6M96 174.2h.1M107.9 178.4h.1M107.9 178.4l1.1 1M108.5 174.2h.1M108.5 177.8h.1M108.5 176h.1M108.5 174.2v3.6M108.5 177.8l-.6 .6"/>
<path d="M109 179.4h.1M109 179.4l-1.1 1.1M113.8 172.5h.1M113.8 171.7v2.5h-20.8M121.5 176h.1M121.5 175.1h.1M121.5 176h2.4v.9M121.5 175.1v.9M121.5 175.1h.3M121.8 175.1h.1M122.7 165.4h.1M122.7 177.8h.1"/>
<path d="M122.7 174.2h.1M122.7 172.5h.1M122.7 165.4v10.6M122.7 177.8v8.9M123.6 176.9h.1M123.6 176.9h.3M123.9 176.9h.1M169.6 178h.1M169.6 178h122.5M183.1 174.4v31.8M211.9 174.4h.1M211.9 174.4v31.7"/>
<path d="M224.7 174.4v10.9M250 174.4h.1M250 174.4v31.8M263.7 174.4v10.7M292.1 174.4h.1M292.1 174.4h-122.5v31.8M37.3 186.7h.1M37.3 186.7l1.8 .9M39.1 185.8h.1M39.1 187.6h.1M39.1 185.8h1.8M39.1 185.8l-1.8 .9"/>
<path d="M39.1 187.6h1.8M40.9 185.8h.1M40.9 187.6h.1M40.9 185.8l1.8 .9M42.7 186.7h.1M42.7 186.7l-1.8 .9M65.2 182.6h.1M65.2 180.5h.1M65.2 182.6l.6 .5v3.6M65.2 180.5l1.1 1M65.8 186.7h.1M65.8 184.9h.1"/>
<path d="M66.3 181.5h.1M66.3 181.5l-1.1 1.1M88.9 186.7h.1M88.9 186.7h37.3M107.9 182.6h.1M107.9 180.5h.1M107.9 182.6l.6 .5v3.6M107.9 180.5l1.1 1M108.5 184.9h.1M108.5 186.7h.1M109 181.5h.1M109 181.5l-1.1 1.1"/>
<path d="M122.7 186.7h.1M122.7 181.4h.1M126.2 186.7h.1M126.2 186.7l1.8 .9M128 185.8h.1M128 187.6h.1M128 185.8h1.8M128 187.6h1.8M128 185.8l-1.8 .9M129.8 185.8h.1M129.8 187.6h.1M129.8 185.8l1.8 .9"/>
<path d="M131.6 186.7h.1M131.6 186.7l-1.8 .9M169.6 185.1h.1M169.6 199h.1M169.6 188.6h.1M169.6 185.1h122.5M169.6 181.5h122.5M169.6 199h122.5M169.6 195.7h122.5M169.6 188.6h42.3M169.6 191.9h42.3M211.9 191.9h.1"/>
<path d="M224.4 195.7v10.5M224.7 185.3h.1M263.7 185.1h.1M292.1 181.5h.1M292.1 195.7h.1M169.6 206.2h.1M169.6 202.9h42.3M183.1 206.2h.1M211.9 202.9h.1M224.4 206.2h.1"/>
<circle cx="222.2" cy="7.6" r=".52"/>
<circle cx="10.6" cy="23.1" r=".87"/>
<circle cx="48" cy="22.7" r=".52"/>
<circle cx="164.1" cy="34.5" r=".34"/>
<circle cx="164.1" cy="29.7" r=".34"/>
<circle cx="170.1" cy="34.5" r=".34"/>
<circle cx="170.1" cy="29.7" r=".34"/>
<circle cx="178.3" cy="35" r=".34"/>
<circle cx="178.3" cy="39.8" r=".34"/>
<circle cx="184.4" cy="39.8" r=".34"/>
<circle cx="184.4" cy="35" r=".34"/>
<circle cx="11.5" cy="55.1" r=".87"/>
<circle cx="48.9" cy="54.7" r=".52"/>
<circle cx="94.2" cy="52.1" r=".52"/>
<circle cx="164.1" cy="40.3" r=".34"/>
<circle cx="164.1" cy="45.1" r=".34"/>
<circle cx="170.1" cy="40.3" r=".34"/>
<circle cx="170.1" cy="45.1" r=".34"/>
<circle cx="178.3" cy="50.5" r=".34"/>
<circle cx="178.3" cy="45.7" r=".34"/>
<circle cx="184.4" cy="45.7" r=".34"/>
<circle cx="184.4" cy="50.5" r=".34"/>
<circle cx="96.5" cy="112.7" r=".34"/>
<circle cx="96.5" cy="107.9" r=".34"/>
<circle cx="102.6" cy="107.9" r=".34"/>
<circle cx="102.6" cy="112.7" r=".34"/>
<circle cx="177.8" cy="100.1" r=".52"/>
<circle cx="197.3" cy="100.1" r=".52"/>
<circle cx="264.9" cy="126.7" r=".52"/>
<circle cx="65.8" cy="171.2" r=".52"/>
<circle cx="113.8" cy="171.2" r=".52"/>
</g>
<path d="M14.2 87.1h133.4v56.9h-133.4zM151.1 87.1h119.3v54.1h-119.3zM14.2 147.6h133.4v48h-133.4z" fill="none" stroke="#000" stroke-width=".51"/>
<g fill="#000" stroke="#000" stroke-width=".17">
<path d="M216.9 129.8l.5-.5v1zM79.5 173.7l.5 .5-.5 .6zM94.2 174.2l.5-.5v1.1z"/>
<path d="M227.6 13l1.8 1.2-1.8 1.3z" fill-rule="evenodd"/>
<path d="M165.4 59.2l1.7 1.3-1.7 1.2z" fill-rule="evenodd"/>
<path d="M122.7 176l1.2 1.8h-2.4z" fill-rule="evenodd"/>
<circle cx="206.2" cy="14.2" r=".32"/>
<circle cx="213.3" cy="14.2" r=".32"/>
<circle cx="10.6" cy="32" r=".32"/>
<circle cx="16.9" cy="32" r=".32"/>
<circle cx="41.8" cy="32" r=".32"/>
<circle cx="48" cy="32" r=".32"/>
<circle cx="174.2" cy="37.3" r=".32"/>
<circle cx="208" cy="37.3" r=".32"/>
<circle cx="10.6" cy="46.2" r=".32"/>
<circle cx="41.8" cy="46.2" r=".32"/>
<circle cx="160" cy="42.7" r=".32"/>
<circle cx="174.2" cy="42.7" r=".32"/>
<circle cx="174.2" cy="48" r=".32"/>
<circle cx="188.4" cy="48" r=".32"/>
<circle cx="193.8" cy="56.9" r=".32"/>
<circle cx="195.6" cy="55.1" r=".32"/>
<circle cx="197.3" cy="51.5" r=".32"/>
<circle cx="208" cy="48" r=".32"/>
<circle cx="208" cy="42.7" r=".32"/>
<circle cx="208" cy="58.7" r=".32"/>
<circle cx="234.7" cy="51.5" r=".32"/>
<circle cx="11.5" cy="78.2" r=".32"/>
<circle cx="11.5" cy="64" r=".32"/>
<circle cx="17.8" cy="64" r=".32"/>
<circle cx="42.7" cy="64" r=".32"/>
<circle cx="42.7" cy="78.2" r=".32"/>
<circle cx="48.9" cy="64" r=".32"/>
<circle cx="135.1" cy="60.4" r=".32"/>
<circle cx="192" cy="60.4" r=".32"/>
<circle cx="273.8" cy="64" r=".32"/>
<circle cx="241.8" cy="97.8" r=".32"/>
<circle cx="78.2" cy="112" r=".32"/>
<circle cx="99.5" cy="113.8" r=".32"/>
<circle cx="177.8" cy="108.4" r=".32"/>
<circle cx="197.3" cy="103.1" r=".32"/>
<circle cx="222.2" cy="103.1" r=".32"/>
<circle cx="241.8" cy="108.4" r=".32"/>
<circle cx="78.2" cy="124.4" r=".32"/>
<circle cx="177.8" cy="126.2" r=".32"/>
<circle cx="180.4" cy="122.7" r=".32"/>
<circle cx="239.1" cy="122.7" r=".32"/>
<circle cx="241.8" cy="126.2" r=".32"/>
<circle cx="65.8" cy="174.2" r=".32"/>
<circle cx="108.4" cy="174.2" r=".32"/>
<circle cx="122.7" cy="165.3" r=".32"/>
<circle cx="65.8" cy="186.7" r=".32"/>
<circle cx="108.4" cy="186.7" r=".32"/>
<circle cx="122.7" cy="186.7" r=".32"/>
</g>
<path d="M208 119.1l5.4 10.7M213.4 129.8h.1" fill="none" stroke="#000" stroke-width=".17" stroke-dasharray=".3"/>
<g fill="#000">
<circle cx="83.6" cy="174.2" r=".25"/>
<circle cx="85.3" cy="174.2" r=".25"/>
<circle cx="85.3" cy="171.4" r=".25"/>
<circle cx="88.9" cy="171.4" r=".25"/>
<circle cx="88.9" cy="174.2" r=".25"/>
<circle cx="90.7" cy="174.2" r=".25"/>
</g>
<text font-size="4.1" x="10.7" y="12.4">HDMI connector with eARC</text>
<g font-size="3.6">
<text x="17.8" y="93.6">eARC ESD and HPD DC Filter</text>
<text x="154.7" y="93.6">DDC Level Shifter</text>
<text x="17.8" y="153.2">HPD and CEC Level Shifter</text>
</g>
<text font-size="2.8" x="213.7" y="191.6">CM4 MODE</text>
<g font-size="2.7">
<text x="271.5" y="184.7">DATE</text>
<text x="215.3" y="203.5">B</text>
<text x="271.9" y="198.5">OF 34</text>
</g>
<g font-size="2.6">
<text x="251.9" y="184.6">ECA NO</text>
<text x="213.9" y="198.1">VER</text>
<text x="228.1" y="198.1">PART_NUMBER</text>
<text x="256.9" y="198.5">SHEET 9</text>
</g>
<g font-size="2.5">
<text x="170.1" y="173.1">The type and specification of the components</text>
<text x="223.6" y="173.1">refer to the BOM</text>
</g>
<text font-size="2.4" x="254.4" y="180.9">NA</text>
<text font-size="2.3" x="169.8" y="195">REVIEWED</text>
<text font-size="2.2" x="170" y="187.8">DESIGNED</text>
<g font-size="2.1">
<text x="232.9" y="71.4">SILKSCREEN:</text>
<text x="232.9" y="73.5">HDMI 2.0 (eARC)</text>
<text x="185.8" y="187.8">XKC20201222</text>
<text x="185.1" y="194.9">XKC</text>
</g>
<g font-size="1.9">
<text x="8.9" y="21.5">3V3</text>
<text x="12.2" y="37.3" transform="rotate(90 12.2 37.3)">10UF/10V</text>
<text x="43.3" y="37.3" transform="rotate(90 43.3 37.3)">10UF/10V</text>
<text x="9.8" y="53.5">5V0</text>
<text x="18.7" y="50.5" transform="rotate(-90 18.7 50.5)">100NF/25V</text>
<text x="49.8" y="50.5" transform="rotate(-90 49.8 50.5)">100NF/25V</text>
<text x="13.1" y="69.3" transform="rotate(90 13.1 69.3)">10UF/10V</text>
<text x="44.2" y="69.3" transform="rotate(90 44.2 69.3)">10UF/10V</text>
<text x="19.6" y="82.5" transform="rotate(-90 19.6 82.5)">100NF/25V</text>
<text x="50.7" y="82.5" transform="rotate(-90 50.7 82.5)">100NF/25V</text>
</g>
<g font-size="1.7">
<text x="25.8" y="28.1">LB10</text>
<text x="11.4" y="34.7" transform="rotate(90 11.4 34.7)">C132</text>
<text x="42.5" y="34.7" transform="rotate(90 42.5 34.7)">C134</text>
<text x="18.5" y="41.8" transform="rotate(-90 18.5 41.8)">C133</text>
<text x="49.6" y="40" transform="rotate(-90 49.6 40)">C135</text>
<text x="26.7" y="60.1">LB11</text>
<text x="12.3" y="66.7" transform="rotate(90 12.3 66.7)">C136</text>
<text x="43.4" y="66.7" transform="rotate(90 43.4 66.7)">C138</text>
<text x="19.4" y="73.8" transform="rotate(-90 19.4 73.8)">C137</text>
<text x="50.5" y="72" transform="rotate(-90 50.5 72)">C139</text>
</g>
<g font-size="1.6">
<text x="218.7" y="6.8">HDMI_3V3</text>
<text x="188.1" y="13.8">2</text>
<text x="190.2" y="12.1">U16 IP4220CZ6</text>
<text x="191.1" y="14.9">GND VBUS</text>
<text x="202.1" y="13.8">5</text>
<text x="204.8" y="13.5">HDMI_5VSCHT</text>
<text x="209.1" y="17.4">C105</text>
<text x="215.1" y="17.4">R151</text>
<text x="227.6" y="12.1">D14</text>
<text x="231.1" y="13.9">1A Schottky</text>
<text x="235" y="17">VDD_3P3_CN</text>
<text x="44.4" y="21.9">HDMI_3V3</text>
<text x="191.6" y="21.7" transform="rotate(-90 191.6 21.7)">1</text>
<text x="192.8" y="18.7" transform="rotate(-90 192.8 18.7)">IO1</text>
<text x="193.4" y="21.7" transform="rotate(-90 193.4 21.7)">3</text>
<text x="194.6" y="18.7" transform="rotate(-90 194.6 18.7)">IO2</text>
<text x="195.2" y="21.7" transform="rotate(-90 195.2 21.7)">4</text>
<text x="196.3" y="18.7" transform="rotate(-90 196.3 18.7)">IO3</text>
<text x="197" y="21.7" transform="rotate(-90 197 21.7)">6</text>
<text x="198.1" y="18.7" transform="rotate(-90 198.1 18.7)">IO4</text>
<text x="209.1" y="19.6">10nF</text>
<text x="215.1" y="19.2">1K/1%</text>
<text x="236.5" y="22.8">R152</text>
<text x="113.5" y="29.9">0R</text>
<text x="120.6" y="29.9">R153</text>
<text x="139" y="29.5">TMDS1_TX2_CP</text>
<text x="161.5" y="29.8">4</text>
<text x="161.8" y="28.1">TCE1210U L7</text>
<text x="171.9" y="29.8">1</text>
<text x="219" y="29.5">TMDS1_TX2_LP</text>
<text x="236.5" y="24.6">27.4K</text>
<text x="239.7" y="29.8">1</text>
<text x="241.8" y="25.8">P6</text>
<text x="261.7" y="29.2">SHELL1</text>
<text x="269.7" y="28.1">20</text>
<text x="23.7" y="31.6">1</text>
<text x="37.7" y="31.6">2</text>
<text x="86.6" y="32.6">HDMI_TX2N</text>
<text x="86.8" y="30.8">HDMI_TX2P</text>
<text x="113.5" y="35.2">0R</text>
<text x="120.6" y="35.2">R171</text>
<text x="124.1" y="31.7">0R</text>
<text x="131.2" y="31.7">R164</text>
<text x="139" y="33">TMDS1_TX2_CN</text>
<text x="139" y="34.8">TMDS1_TX1_CP</text>
<text x="161.5" y="33.4">3</text>
<text x="161.5" y="31.6">5</text>
<text x="171.9" y="33.4">2</text>
<text x="171.9" y="31.6">6</text>
<text x="175.7" y="35.2">4</text>
<text x="176" y="33.4">TCE1210U L8</text>
<text x="186.1" y="35.2">1</text>
<text x="219" y="33">TMDS1_TX2_LN</text>
<text x="219" y="34.8">TMDS1_TX1_LP</text>
<text x="239.7" y="31.6">2</text>
<text x="239.7" y="33.4">3</text>
<text x="239.7" y="35.2">4</text>
<text x="242.7" y="30.9">HOT_PLUG_DETECT</text>
<text x="242.7" y="32.7">UTILITY</text>
<text x="242.7" y="34.5">TMDS_DATA2+</text>
<text x="86.6" y="37.9">HDMI_TX1N</text>
<text x="86.8" y="41.4">HDMI_TX0P</text>
<text x="86.8" y="36.1">HDMI_TX1P</text>
<text x="115.2" y="40.6">0R</text>
<text x="122.3" y="40.6">R183</text>
<text x="124.1" y="37">0R</text>
<text x="131.2" y="37">R172</text>
<text x="139" y="38.4">TMDS1_TX1_CN</text>
<text x="139" y="40.1">TMDS1_TX0_CP</text>
<text x="161.5" y="40.5">4</text>
<text x="161.8" y="38.8">TCE1210U L12</text>
<text x="171.9" y="40.5">1</text>
<text x="175.7" y="38.7">3</text>
<text x="175.7" y="37">5</text>
<text x="186.1" y="38.7">2</text>
<text x="186.1" y="37">6</text>
<text x="219" y="38.4">TMDS1_TX1_LN</text>
<text x="219" y="40.1">TMDS1_TX0_LP</text>
<text x="239.7" y="37">5</text>
<text x="239.7" y="38.7">6</text>
<text x="239.7" y="40.5">7</text>
<text x="242.7" y="36.3">TMDS_DATA2_SHIELD</text>
<text x="242.7" y="38.1">TMDS_DATA2-</text>
<text x="242.7" y="39.8">TMDS_DATA1+</text>
<text x="242.7" y="41.6">TMDS_DATA1_SHIELD</text>
<text x="86.4" y="46.8">HDMI_TXCP</text>
<text x="86.6" y="43.2">HDMI_TX0N</text>
<text x="115.2" y="45.9">0R</text>
<text x="122.3" y="45.9">R187</text>
<text x="125.9" y="47.7">0R</text>
<text x="125.9" y="42.3">0R</text>
<text x="133" y="47.7">R188</text>
<text x="133" y="42.3">R184</text>
<text x="139" y="45.5">TMDS1_CLK_CP</text>
<text x="139" y="43.7">TMDS1_TX0_CN</text>
<text x="161.5" y="44.1">3</text>
<text x="161.5" y="42.3">5</text>
<text x="171.9" y="44.1">2</text>
<text x="171.9" y="42.3">6</text>
<text x="175.7" y="45.8">4</text>
<text x="175.7" y="47.6">5</text>
<text x="176" y="44.1">TCE1210U L13</text>
<text x="186.1" y="45.8">1</text>
<text x="186.1" y="47.6">6</text>
<text x="219" y="45.5">TMDS1_CLK_LP</text>
<text x="219" y="43.7">TMDS1_TX0_LN</text>
<text x="238.8" y="45.8">10</text>
<text x="238.8" y="47.6">11</text>
<text x="239.7" y="42.3">8</text>
<text x="239.7" y="44.1">9</text>
<text x="242.7" y="43.4">TMDS_DATA1-</text>
<text x="242.7" y="45.2">TMDS_DATA0+</text>
<text x="242.7" y="46.9">TMDS_DATA0_SHIELD</text>
<text x="47.1" y="53.9">HDMI_5V0</text>
<text x="86.2" y="48.6">HDMI_TXCN</text>
<text x="92.5" y="51.2">HDMI_5V0</text>
<text x="104.9" y="53">F1</text>
<text x="139" y="49">TMDS1_CLK_CN</text>
<text x="175.7" y="49.4">3</text>
<text x="186.1" y="49.4">2</text>
<text x="219" y="49">TMDS1_CLK_LN</text>
<text x="219" y="50.8">HDMI_CEC_3P3</text>
<text x="224.4" y="52.6">HDMI_UTILITY_CN 14</text>
<text x="238.8" y="49.4">12</text>
<text x="238.8" y="51.2">13</text>
<text x="242.7" y="48.7">TMDS_DATA0-</text>
<text x="242.7" y="50.5">TMDS_CLK+</text>
<text x="242.7" y="52.3">TMDS_CLK_SHIELD</text>
<text x="97.8" y="58.3">Resettable PTC, 1.1A Ih, 2.2A It</text>
<text x="112.4" y="54.4">HDMI_5V_FL</text>
<text x="140.8" y="56.1">TMDS1_DDAT</text>
<text x="140.8" y="54.4">TMDS1_DCLK</text>
<text x="165.4" y="58.3">D15</text>
<text x="219" y="59.7">HDMI_5VSCHT</text>
<text x="238.8" y="54.7">15</text>
<text x="238.8" y="56.5">16</text>
<text x="238.8" y="58.3">17</text>
<text x="242.7" y="54.1">TMDS_CLK-</text>
<text x="242.7" y="55.8">CEC</text>
<text x="242.7" y="57.6">DDC DATA</text>
<text x="242.7" y="59.4">GND</text>
<text x="24.6" y="63.6">1</text>
<text x="38.6" y="63.6">2</text>
<text x="135.1" y="65.4">C106</text>
<text x="168.9" y="60.1">1A Schottky</text>
<text x="219" y="61.5">HDMI_HPD_CN</text>
<text x="238.8" y="60.1">18</text>
<text x="238.8" y="61.8">19</text>
<text x="242.7" y="61.2">+5V</text>
<text x="242.7" y="62.9">HP DET</text>
<text x="261.7" y="64.7">SHELL2</text>
<text x="269.7" y="63.6">21</text>
<text x="135.1" y="69">1uF</text>
<text x="243.6" y="67.2">HDMI-A</text>
<text x="174.2" y="99.2">HDMI_3V3</text>
<text x="193.8" y="99.2">HDMI_3V3</text>
<text x="238.4" y="97">HDMI_5VSCHT</text>
<text x="78.6" y="107.7">EARC_P</text>
<text x="94.2" y="106.3">TCE1210U L14</text>
<text x="123" y="107.7">HDMI_UTILITY_CN</text>
<text x="34.7" y="112.6">EARC_N_HPD</text>
<text x="34.8" y="109">EARC_P_UTIL</text>
<text x="67.6" y="111.7">C108</text>
<text x="67.6" y="108.1">C107</text>
<text x="74.7" y="111.7">1uF</text>
<text x="74.7" y="108.1">1uF</text>
<text x="78.6" y="111.2">EARC_N</text>
<text x="93.9" y="108.1">4</text>
<text x="93.9" y="111.6">3</text>
<text x="93.9" y="109.9">5</text>
<text x="104.4" y="111.6">2</text>
<text x="104.4" y="108.1">1</text>
<text x="104.4" y="109.9">6</text>
<text x="126.6" y="111.3">HDMI_HPD_CN</text>
<text x="172.5" y="113.5">R238</text>
<text x="180.5" y="113.5">R239</text>
<text x="191.3" y="108.1">C130</text>
<text x="191.3" y="110.2">100nF</text>
<text x="232.2" y="108.1">C131</text>
<text x="232.2" y="110.2">100nF</text>
<text x="80" y="118.8">R193</text>
<text x="172.5" y="118.8">1K/1%</text>
<text x="181.4" y="118.8">1K/1%</text>
<text x="200.6" y="118.7">3</text>
<text x="203.6" y="119.8">VCCA</text>
<text x="211.6" y="119.8">VCCB</text>
<text x="218.1" y="118.7">7</text>
<text x="234.7" y="115.2">R240</text>
<text x="234.7" y="118.8">1K/1%</text>
<text x="241.8" y="115.2">R241</text>
<text x="242.7" y="118.8">1K/1%</text>
<text x="51.9" y="123.7">HDMI_HPD_5V</text>
<text x="80" y="120.6">1.2K</text>
<text x="157.4" y="123.2">HDMI_DDC_SCL</text>
<text x="200.6" y="122.3">5</text>
<text x="200.6" y="125.9">4</text>
<text x="203.6" y="123.4">A1</text>
<text x="214.1" y="123.4">B1</text>
<text x="218.1" y="125.9">1</text>
<text x="218.1" y="122.3">8</text>
<text x="245.7" y="121.9">TMDS1_DCLK</text>
<text x="245.7" y="125.5">TMDS1_DDAT</text>
<text x="261.4" y="125.9">HDMI_3V3</text>
<text x="80" y="131.2">R194</text>
<text x="157.2" y="126.8">HDMI_DDC_SDA</text>
<text x="200.6" y="129.4">2</text>
<text x="203.6" y="127">A2</text>
<text x="203.6" y="130.5">GND</text>
<text x="213.7" y="130.5">OE</text>
<text x="214.1" y="127">B2</text>
<text x="218.1" y="129.4">6</text>
<text x="223.5" y="129">OE_DDC_LS</text>
<text x="238.3" y="129.5">R242</text>
<text x="80" y="133">47K</text>
<text x="201.5" y="133">U31</text>
<text x="210.5" y="133">TXS0102</text>
<text x="238.3" y="133">20K</text>
<text x="41.2" y="164.6">HDMI_HPD_5V</text>
<text x="85" y="167.7" transform="rotate(-90 85 167.7)">6</text>
<text x="88.5" y="167.7" transform="rotate(-90 88.5 167.7)">3</text>
<text x="89.8" y="167.7">Q2</text>
<text x="115.2" y="164.6">HDMI_CEC_3P3</text>
<text x="62.2" y="170.3">3V3_PER</text>
<text x="77.9" y="173.9">2</text>
<text x="95.5" y="173.9">5</text>
<text x="110.2" y="170.3">3V3_PER</text>
<text x="72.9" y="179.2">DMG1026UV-7</text>
<text x="85" y="178.1" transform="rotate(-90 85 178.1)">1</text>
<text x="88.5" y="178.1" transform="rotate(-90 88.5 178.1)">4</text>
<text x="124.1" y="179.2">1A Schottky</text>
<text x="125" y="175.7">D17</text>
<text x="67.6" y="181">R243</text>
<text x="67.6" y="182.8">1M</text>
<text x="110.2" y="181">R244</text>
<text x="110.2" y="182.8">20K</text>
<text x="28.6" y="187.2">HDMI_HPD</text>
<text x="131.9" y="187.2">HDMI_CEC</text>
</g>
<g font-size="1.5">
<text x="106.7" y="26.1"># 100-Ohm diff pairs</text>
<text x="140.5" y="26.1"># 100-Ohm diff pairs</text>
<text x="199.1" y="27.9"># 100-Ohm diff pairs</text>
<text x="78.2" y="100.8"># 100-Ohm diff pairs</text>
</g>
<g font-size="1.3">
<text x="30.8" y="1.3">5</text>
<text x="88.8" y="1.3">4</text>
<text x="146.9" y="1.3">3</text>
<text x="205" y="1.3">2</text>
<text x="263.1" y="1.3">1</text>
<text x=".5" y="28.4">D</text>
<text x="292.6" y="28.4">D</text>
<text x=".5" y="79.5">C</text>
<text x="292.6" y="79.5">C</text>
<text x=".5" y="130.6">B</text>
<text x="292.6" y="130.6">B</text>
<text x=".5" y="181.7">A</text>
<text x="292.6" y="181.7">A</text>
<text x="30.8" y="207.4">5</text>
<text x="88.8" y="207.4">4</text>
<text x="146.9" y="207.4">3</text>
<text x="205" y="207.4">2</text>
<text x="263.1" y="207.4">1</text>
</g>
</svg>
